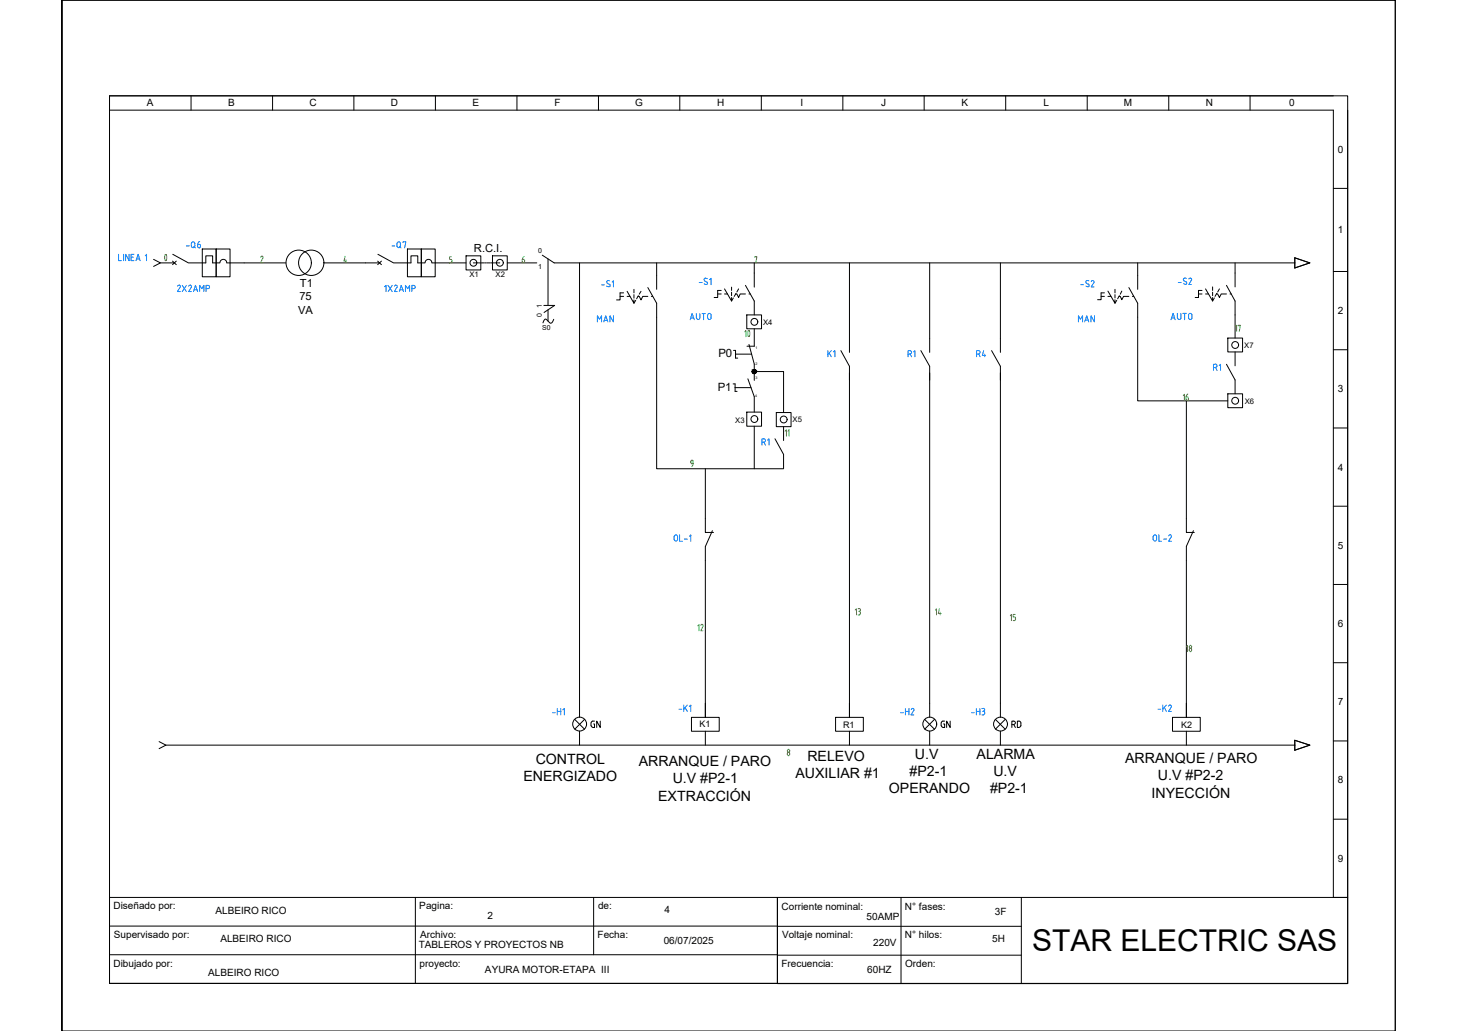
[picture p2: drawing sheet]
<svg xmlns="http://www.w3.org/2000/svg" width="420mm" height="297mm" viewBox="0 0 420 297" stroke-linecap="round" stroke-linejoin="round" font-family="sans-serif">
<!-- layer: 0 -->
<g fill="none" stroke="#000" stroke-width=".29">
<path d="M17.8 .1v296.9h384.3v-296.9h-384.3v296.9M402.1 .1h.1M402.1 .1v296.9M31.6 27.6h356.8v255.7h-356.8zM55.1 27.6v4.1M78.5 27.6v4.1M102 27.6v4.1M125.5 27.6v4.1M149 27.6v4.1M172.5 27.6v4.1M195.9 27.6v4.1M219.4 27.6v4.1"/>
<path d="M242.9 27.6v4.1M266.3 27.6v4.1M289.8 27.6v4.1M313.3 27.6v4.1M336.8 27.6v4.1M360.2 27.6v4.1M384.2 27.6h-352.6v4.1h352.6v226.9h4.2v-226.9M384.2 54.3h4.2M129.5 75.7h4.8M136.4 75.7h.4M137 75.7h.4M137.6 75.7h.3"/>
<path d="M138.1 75.7h.4M138.7 75.7h.4M139.2 75.7h.4M139.8 75.7h.3M140.3 75.7h.4M140.8 75.7h.4M141.4 75.7h.4M142 75.7h.3M142.5 75.7h.4M143.1 75.7h.3M143.6 75.7h.4M146.2 75.7h8.5"/>
<path d="M156.3 73.5l3.4 2.2M157.9 74.6v13.3M167 75.7v126.9M244.8 75.7v21.8M267.9 75.7v21.8M288.3 75.7v21.8M373.1 74.3l4.3 1.4-4.3 1.5zM384.2 78.2h4.2M156.7 88h3.1l-3 2M157.9 89.3v3.2M159.6 92l-.3 .7a.55 .55 0 0 1-.9 .3l-1.1-1.1-.4 .2-.4 .9M189.2 91.4v43.7h36.6"/>
<path d="M215.8 99.2l1.6 5.7v4.7M327.9 91.4v24.1h25.9M355.9 90.7v6.7M211.3 110.6h.5v2.2h.6M211.4 101h.6v2.2h.6M211.8 111.7h4.6M212 102h4.6M215.5 109.1l1.9 5.2v4.4M217.4 107h8.4v11.9M244.8 107.4v99.3M267.9 107.4v95.2M288.3 107.4v95.2"/>
<path d="M341.9 115.5v33.9M384.2 100.8h4.2M203.3 135.1v14.3M217.4 122.8v12.3M384.2 123.3h4.2M384.2 145.8h4.2M203.3 161.5v45.2M341.9 161.5v45.2M384.2 168.4h4.2M384.2 190.9h4.2M373.1 213.3l4.3 1.4-4.3 1.4zM384.2 213.5h4.2"/>
<path d="M384.2 236h4.2M31.6 258.6h356.8v24.8h-164.4v-24.8v24.7h-192.4zM119.7 258.6v24.7M171.1 258.6v16.5M259.7 258.6v24.8M294.3 258.6v24.8M31.6 266.8h192.4M31.6 275.1h192.4M224 266.9h70.3M224 275.2h70.3"/>
<circle cx="86.1" cy="75.7" r="3.7"/>
<circle cx="89.7" cy="75.7" r="3.7"/>
<circle cx="217.4" cy="107" r=".54"/>
</g>
<!-- layer: SYMS -->
<g fill="none" stroke="#000" stroke-width=".29">
<path d="M49.8 73.3l4.5 2.4h5v-2h2v2h2M58.3 71.7h4v8h-4zM62.3 71.7h4v8h-4zM63.4 75.7a.98 .98 0 0 1 1-1 .98 .98 0 0 1 .9 1h5.1M105.3 75.7h4M108.8 75.2l1.1 1M108.9 73.3l4.5 2.4h5v-2h2v2h2M109.9 75.2l-1.1 1M117.4 71.7h4v8h-4zM121.4 71.7h4v8h-4zM122.5 75.7a.98 .98 0 0 1 1-1 .98 .98 0 0 1 1 1h5M189.2 79.4v4"/>
<path d="M217.4 78.7v4M327.9 79.4v4M355.9 78.7v4M178.7 85.4h1M179.7 84.4h-1v2h-1M180.7 83.9l2 3.5v-1M180.7 85.4h.8M182.7 83.4v1M182.7 84.9v1M183.2 86.5l-.5 .9M183.8 85.4h.4l.5 1 .5-1h1.5M184 85.2l-.5 .9"/>
<path d="M184.7 83.9l-.5 .9M186.7 82.9l2.5 4.5v4M187.7 85.4h.4M206.8 84.7h1M207.8 83.7h-1v2h-1M208.8 83.2l2 3.5v-1M208.8 84.7h.9M210.8 82.7v1M210.8 84.2v1M211.3 85.8l-.5 .9M212 84.7h.3l.6 1 .4-1h1.5M212.1 84.6l-.5 .8"/>
<path d="M212.9 83.2l-.6 .9M214.8 82.2l2.6 4.5v4M215.8 84.7h.4M244.8 97.5v4M267.9 97.5v4M288.3 97.5v4M317.3 85.4h1M318.3 84.4h-1v1.9h-1M319.3 83.9l2 3.5v-1.1M319.3 85.4h.9M321.3 83.4v1M321.3 84.9v.9"/>
<path d="M321.8 86.5l-.5 .9M322.5 85.4h.3l.5 .9 .5-.9h1.5M322.6 85.2l-.5 .9M323.3 83.9l-.5 .9M325.3 82.9l2.6 4.5v4M326.3 85.4h.4M345.4 84.7h1M346.4 83.7h-1v2h-1M347.4 83.2l2 3.5v-1M347.4 84.7h.8M349.4 82.7v1M349.4 84.2v1"/>
<path d="M349.9 85.8l-.5 .9M350.6 84.7h.3l.5 1 .5-1h1.5M350.6 84.5l-.5 .9M351.4 83.2l-.5 .9M353.4 82.2l2.5 4.5v4M354.5 84.7h.3M242.3 101l2.5 4.5v4M265.4 101l2.5 4.5v4M285.8 101l2.5 4.5v4M353.4 105l2.5 4.5v4M355.9 101.4v4M223.3 126.4l2.5 4.5v4.1"/>
<path d="M203.3 149.4v4h2.3M205.3 152.9l-2 4.6v4M341.9 149.4v4h2.3M343.9 152.9l-2 4.5v4.1M45.8 213.7l2 1-2 1M165.6 207.2l2.9 2.9M167 202.6v4.1M167 210.7v4M168.5 207.2l-2.9 2.9M199.3 206.7h8v4h-8zM203.3 202.6v4.1M203.3 210.7v4"/>
<path d="M240.8 206.7h8v4h-8zM244.8 202.6v4.1M244.8 210.7v4M266.4 207.2l2.9 2.9M267.9 202.6v4.1M267.9 210.7v4M269.3 207.2l-2.9 2.9M286.8 207.2l2.9 2.9M288.3 202.6v4.1M288.3 210.7v4M289.7 207.2l-2.9 2.9M337.9 206.7h8v4h-8z"/>
<path d="M341.9 202.6v4.1M341.9 210.7v4"/>
<circle cx="167" cy="208.6" r="2"/>
<circle cx="267.9" cy="208.6" r="2"/>
<circle cx="288.3" cy="208.6" r="2"/>
</g>
<!-- layer: DESC -->
<g fill="none" stroke="#007fff" stroke-width=".29">
<path d="M34.2 73.3v1.8h.8M35.6 73.3v1.8M37.2 73.3v1.8l-1-1.8v1.8M37.8 74.1h.6M38.6 73.3h-.8v1.8h.8M39.2 75.1l.6-1.8 .6 1.8M39.4 74.6h.9M110.8 82.6l.5-.4v1.8M111.8 82.2l1.2 1.8M113 82.2l-1.2 1.8M114.1 82.2l.3 .2v.4M114.1 82.2l-.4 .3"/>
<path d="M114.4 82.8l-.7 1.2h.7M115.1 84l.5-1.8 .7 1.8M115.3 83.5h.8M116.8 84v-1.8l.7 1 .5-1v1.8M118.7 83.2h.5M119.2 82.2h-.5v1.8M119.2 82.2a.48 .48 0 0 1 .5 .5 .48 .48 0 0 1-.5 .5"/>
</g>
<!-- layer: YEL_14_THHN -->
<path d="M70.4 75.7h12M93.3 75.7h12M159.7 75.7h213.4M189.2 75.7v3.7M217.4 75.7v3M327.9 75.7v3.7M355.9 75.7v3M47.8 214.7h325.3" fill="none" stroke="#000" stroke-width=".29"/>
<!-- layer: -Electrico -->
<path d="M134.3 73.7h4.3v4.1h-4.3zM141.9 73.7h4.3v4.1h-4.3zM215.2 90.7h4.3v4h-4.3zM353.8 97.4h4.3v4h-4.3zM215.2 118.7h4.3v4.1h-4.3zM223.7 118.9h4.3v4h-4.3zM353.8 113.5h4.3v4h-4.3z" fill="none" stroke="#000" stroke-width=".29"/>
<!-- layer: -DIAGRAMA -->
<g fill="none" stroke="#000" stroke-width=".29">
<circle cx="136.4" cy="75.7" r=".98"/>
<circle cx="144" cy="75.7" r=".98"/>
<circle cx="355.9" cy="99.4" r=".98"/>
<circle cx="355.9" cy="115.5" r=".98"/>
<circle cx="217.4" cy="120.7" r=".98"/>
<circle cx="225.8" cy="120.9" r=".98"/>
</g>
<!-- layer: WIRENO -->
<g fill="none" stroke="#6edd00" stroke-width=".29">
<path d="M75.5 73.8l.3 .2v.4M75.5 73.8l-.4 .3M75.7 74.5l-.6 1.2h.7M99.4 73.8l-.3 1.4h.8M99.7 74.9v.7M129.5 75.7h.4M129.9 74.7l.3 .4M130.1 74h-.6v.7h.4M130.2 75.2v.2M130.2 75.3l-.3 .4M217.5 74.2v-.2h.6l-.3 1.7M199.4 133.7h.3"/>
<path d="M199.7 133v.6M199.8 133.6l-.2 .5-.3 .3M199.8 133l-.2-.4a.49 .49 0 0 0-.5 .4 .49 .49 0 0 0 .3 .6M226.9 217.3l.3 .4 .4-.4M227.5 217.2v.1M227.6 217.1l-.4-.4-.3 .2v.4"/>
<circle cx="227.2" cy="216.3" r=".38"/>
</g>
<!-- layer: TAGS -->
<g fill="none" stroke="#007fff" stroke-width=".29">
<path d="M173.4 82.1h.8M174.8 82.4l.6 .2M175 81.6l.8 .6-.1 .3-.3 .2M175.7 80.9a.47 .47 0 0 0-.7 0 .47 .47 0 0 0 0 .7M176.4 81.3l.4-.4v1.8M201.5 81.4h.8M203.1 80.9l.5 .4M203.3 80.1l-.4 .3 .2 .5M203.3 80.2l.5 .1M203.7 81.2a.49 .49 0 0 1 0 .8 .49 .49 0 0 1-.8-.2M204.5 80.6l.4-.4v1.8M311.5 82h.7"/>
<path d="M313.1 81.6l.5 .3M313.3 80.8l-.4 .3 .2 .5M313.3 80.8l.5 .1M313.7 81.9a.43 .43 0 0 1 .1 .6 .43 .43 0 0 1-.7 0l-.2-.1M314.9 80.8l.3 .2 .1 .3-.8 1.4h.8M314.9 80.8l-.4 .3M339.5 81.4h.9M341 81.7l.6 .2M341.2 80.9l.8 .6-.1 .3-.3 .2M341.9 80.2a.49 .49 0 0 0-.7 0 .49 .49 0 0 0 0 .7M342.6 80.4a.41 .41 0 0 1 .6-.2 .41 .41 0 0 1 .1 .6M343.3 80.8l-.7 1.2h.7"/>
<path d="M194.2 154.6v.8M194.3 154.6a.48 .48 0 0 1 .5-.5 .48 .48 0 0 1 .5 .5v.8a.48 .48 0 0 1-.5 .5 .48 .48 0 0 1-.5-.5M195.8 154.1v1.8h.9M197.2 155.3h.9M198.7 154.5l.4-.4v1.8M332.3 154.6v.8M332.4 154.6a.48 .48 0 0 1 .4-.5 .48 .48 0 0 1 .5 .5v.8a.48 .48 0 0 1-.5 .5 .48 .48 0 0 1-.4-.5M333.9 154.1v1.8h.8M335.3 155.3h.9M337.2 154l.3 .2v.5M337.2 154.1l-.4 .3M337.5 154.7l-.8 1.2h.9"/>
</g>
<!-- layer: 0 -->
<g fill="#000" stroke="#000" stroke-width=".29">
<path d="M217.2 107.6h.2zM217.2 107.6h.3z"/>
<path d="M217.3 106.5h.2zM217.3 106.5h.2z"/>
<path d="M217.2 106.5h.4zM217.2 106.5h.4z"/>
<path d="M217.2 106.5h.4zM217.1 106.5h.5z"/>
<path d="M217.2 107.6h.4zM217.2 107.6h.3z"/>
<path d="M217.1 106.5l.5 .1zM217.1 106.5l.5 .1z"/>
<path d="M217.1 106.6h.6zM217 106.6h.7z"/>
<path d="M217.1 107.6h.5zM217.1 107.6h.5z"/>
<path d="M217 106.6l.7 .1zM217 106.6l.7 .1zM217 106.7h.7zM217 106.7h.7z"/>
<path d="M217 107.5h.7zM217 107.5l.6 .1zM217.1 107.6h.5zM217.1 107.6h.5z"/>
<path d="M217 106.7h.8zM217 106.7h.8zM216.9 106.7h.9zM216.9 106.7h.9z"/>
<path d="M217 107.4l.7 .1zM217 107.4l.7 .1z"/>
<path d="M217 107.5h.7zM217 107.5h.7z"/>
<path d="M216.9 106.7l1 .1zM216.9 106.8h1z"/>
<path d="M216.9 107.4h.9zM216.9 107.4h.9z"/>
<path d="M216.9 107.4h.9zM216.9 107.4h.8z"/>
<path d="M216.9 106.8l1 .1zM216.9 106.8l1 .1z"/>
<path d="M216.9 106.9h1zM216.9 106.9h1z"/>
<path d="M216.9 107.3h1zM216.9 107.3l.9 .1z"/>
<path d="M216.9 106.9l1 .1zM216.9 106.9l1 .1zM216.8 107h1.1zM216.8 107h1.1z"/>
<path d="M216.8 107h1.1zM216.8 107h1.1z"/>
<path d="M216.8 107l1.1 .1zM216.8 107l1.1 .1z"/>
<path d="M216.8 107.1l1.1 .1zM216.8 107.1l1.1 .1z"/>
<path d="M216.8 107.2h1.1zM216.8 107.2h1.1z"/>
<path d="M216.9 107.2h1zM216.9 107.2l1 .1zM216.9 107.3h1zM216.9 107.3h1z"/>
</g>
<text font-size="8.6" x="297.4" y="274.1">STAR ELECTRIC SAS</text>
<text font-size="6.2" fill="#6edd00" x="43.7" y="76.9">0</text>
<text font-size="6.2" x="211.7" y="98.8">10</text>
<g font-size="5.3" fill="#007fff">
<text x="49.7" y="85.4">2X2AMP</text>
<text x="197.6" y="93.5">AUTO</text>
<text x="336.2" y="93.5">AUTO</text>
</g>
<text font-size="5.3" fill="#6edd00" x="339.7" y="116.8">16</text>
<g font-size="5.3">
<text x="169" y="211">GN</text>
<text x="269.9" y="211">GN</text>
<text x="290.3" y="211">RD</text>
</g>
<g font-size="4.9" fill="#007fff">
<text x="52.6" y="72.7">-Q6</text>
<text x="111.8" y="72.7">-Q7</text>
<text x="170.7" y="93.8">MAN</text>
<text x="309.4" y="93.8">MAN</text>
<text x="237.4" y="104.1">K1</text>
<text x="260.3" y="104.1">R1</text>
<text x="280.1" y="104.1">R4</text>
<text x="348.5" y="107.9">R1</text>
<text x="218.4" y="129.5">R1</text>
<text x="158" y="207.1">-H1</text>
<text x="194.4" y="206">-K1</text>
<text x="258.2" y="207.1">-H2</text>
<text x="278.7" y="207.1">-H3</text>
<text x="332.3" y="206">-K2</text>
</g>
<g font-size="4.9" fill="#6edd00">
<text x="149.2" y="76.9">6</text>
<text x="249.1" y="178.5" transform="rotate(-90 249.1 178.5)">13</text>
</g>
<g font-size="4.4" fill="#6edd00">
<text x="358.4" y="96.7" transform="rotate(-90 358.4 96.7)">17</text>
<text x="272" y="178.5" transform="rotate(-90 272 178.5)">14</text>
<text x="293.5" y="179.9" transform="rotate(-90 293.5 179.9)">15</text>
<text x="203.6" y="183.1" transform="rotate(-90 203.6 183.1)">12</text>
<text x="344.3" y="189.1" transform="rotate(-90 344.3 189.1)">18</text>
</g>
<g font-size="4.1">
<text x="154.4" y="220.1">CONTROL</text>
<text x="184.1" y="220.6">ARRANQUE / PARO</text>
<text x="232.7" y="219.3">RELEVO</text>
<text x="263.7" y="218.7">U.V</text>
<text x="281.4" y="218.7">ALARMA</text>
<text x="324.2" y="219.8">ARRANQUE / PARO</text>
<text x="150.8" y="225.1">ENERGIZADO</text>
<text x="193.9" y="225.6">U.V #P2-1</text>
<text x="229.2" y="224.2">AUXILIAR #1</text>
<text x="262.1" y="223.7">#P2-1</text>
<text x="286.3" y="223.6">U.V</text>
<text x="333.7" y="224.6">U.V #P2-2</text>
<text x="189.7" y="230.9">EXTRACCIÓN</text>
<text x="256.2" y="228.6">OPERANDO</text>
<text x="285.3" y="228.5">#P2-1</text>
<text x="331.9" y="229.9">INYECCIÓN</text>
</g>
<text font-size="4" fill="#6edd00" x="228.2" y="127" transform="rotate(-90 228.2 127)">11</text>
<g font-size="3.3">
<text x="207" y="102.9">P0</text>
<text x="206.8" y="112.6">P1</text>
</g>
<g font-size="3.2">
<text x="136.6" y="72.5">R.C.I.</text>
<text x="86.4" y="82.7">T1</text>
<text x="86.3" y="86.5">75</text>
<text x="85.9" y="90.3">VA</text>
</g>
<g font-size="2.9">
<text x="42.4" y="30.7">A</text>
<text x="65.8" y="30.7">B</text>
<text x="89.2" y="30.7">C</text>
<text x="112.6" y="30.7">D</text>
<text x="136.2" y="30.7">E</text>
<text x="159.8" y="30.7">F</text>
<text x="183.1" y="30.7">G</text>
<text x="206.6" y="30.7">H</text>
<text x="230.7" y="30.7">I</text>
<text x="253.9" y="30.7">J</text>
<text x="277.1" y="30.7">K</text>
<text x="300.7" y="30.7">L</text>
<text x="323.9" y="30.7">M</text>
<text x="347.5" y="30.7">N</text>
<text x="371.5" y="30.7">0</text>
<text x="385.5" y="44">0</text>
<text x="385.6" y="67.2">1</text>
<text x="385.5" y="90.5">2</text>
<text x="385.5" y="113">3</text>
<text x="385.6" y="135.6">4</text>
<text x="385.5" y="158.1">5</text>
<text x="385.5" y="180.6">6</text>
<text x="385.5" y="203.2">7</text>
<text x="385.5" y="225.7">8</text>
<text x="385.5" y="248.3">9</text>
<text x="32.7" y="262">Diseñado por:</text>
<text x="62.1" y="263.2">ALBEIRO RICO</text>
<text x="120.8" y="262">Pagina:</text>
<text x="172.3" y="262">de:</text>
<text x="191.5" y="263">4</text>
<text x="225.2" y="262.1">Corriente nominal:</text>
<text x="260.8" y="262.1">N° fases:</text>
<text x="286.7" y="263.5">3F</text>
<text x="140.5" y="264.8">2</text>
<text x="249.7" y="265">50AMP</text>
<text x="32.8" y="270.3">Supervisado por:</text>
<text x="63.5" y="271.3">ALBEIRO RICO</text>
<text x="120.6" y="273.2">TABLEROS Y PROYECTOS NB</text>
<text x="121.1" y="270.2">Archivo:</text>
<text x="172.2" y="270.2">Fecha:</text>
<text x="191.3" y="271.9">06/07/2025</text>
<text x="225.4" y="270.3">Voltaje nominal:</text>
<text x="251.7" y="272.7">220V</text>
<text x="260.8" y="270.3">N° hilos:</text>
<text x="285.9" y="271.4">5H</text>
<text x="32.7" y="278.5">Dibujado por:</text>
<text x="60" y="281.1">ALBEIRO RICO</text>
<text x="120.9" y="278.5">proyecto:</text>
<text x="139.8" y="280.3">AYURA MOTOR-ETAPA III</text>
<text x="225.2" y="278.6">Frecuencia:</text>
<text x="249.9" y="280.5">60HZ</text>
<text x="260.9" y="278.6">Orden:</text>
</g>
<g font-size="2.6">
<text x="201.5" y="209.4">K1</text>
<text x="243" y="209.6">R1</text>
<text x="340.4" y="209.6">K2</text>
</g>
<g font-size="2.2">
<text x="135.3" y="79.7">X1</text>
<text x="142.8" y="79.7">X2</text>
<text x="219.9" y="93.6">X4</text>
<text x="358.6" y="100.3">X7</text>
<text x="358.7" y="116.5">X6</text>
<text x="211.9" y="121.9">X3</text>
<text x="228.4" y="121.7">X5</text>
</g>
<g font-size="2">
<text x="155.1" y="72.8">0</text>
<text x="155.1" y="77.6">1</text>
<text x="156.1" y="88.6" transform="rotate(-90 156.1 88.6)">1</text>
<text x="156.1" y="91.2" transform="rotate(-90 156.1 91.2)">0</text>
<text x="156.3" y="95.1">S0</text>
</g>
<g font-size="1">
<text x="217.7" y="100.4">1</text>
<text x="217.7" y="105.1">2</text>
<text x="217.7" y="109.2">3</text>
<text x="217.6" y="114.5">4</text>
</g>
</svg>
